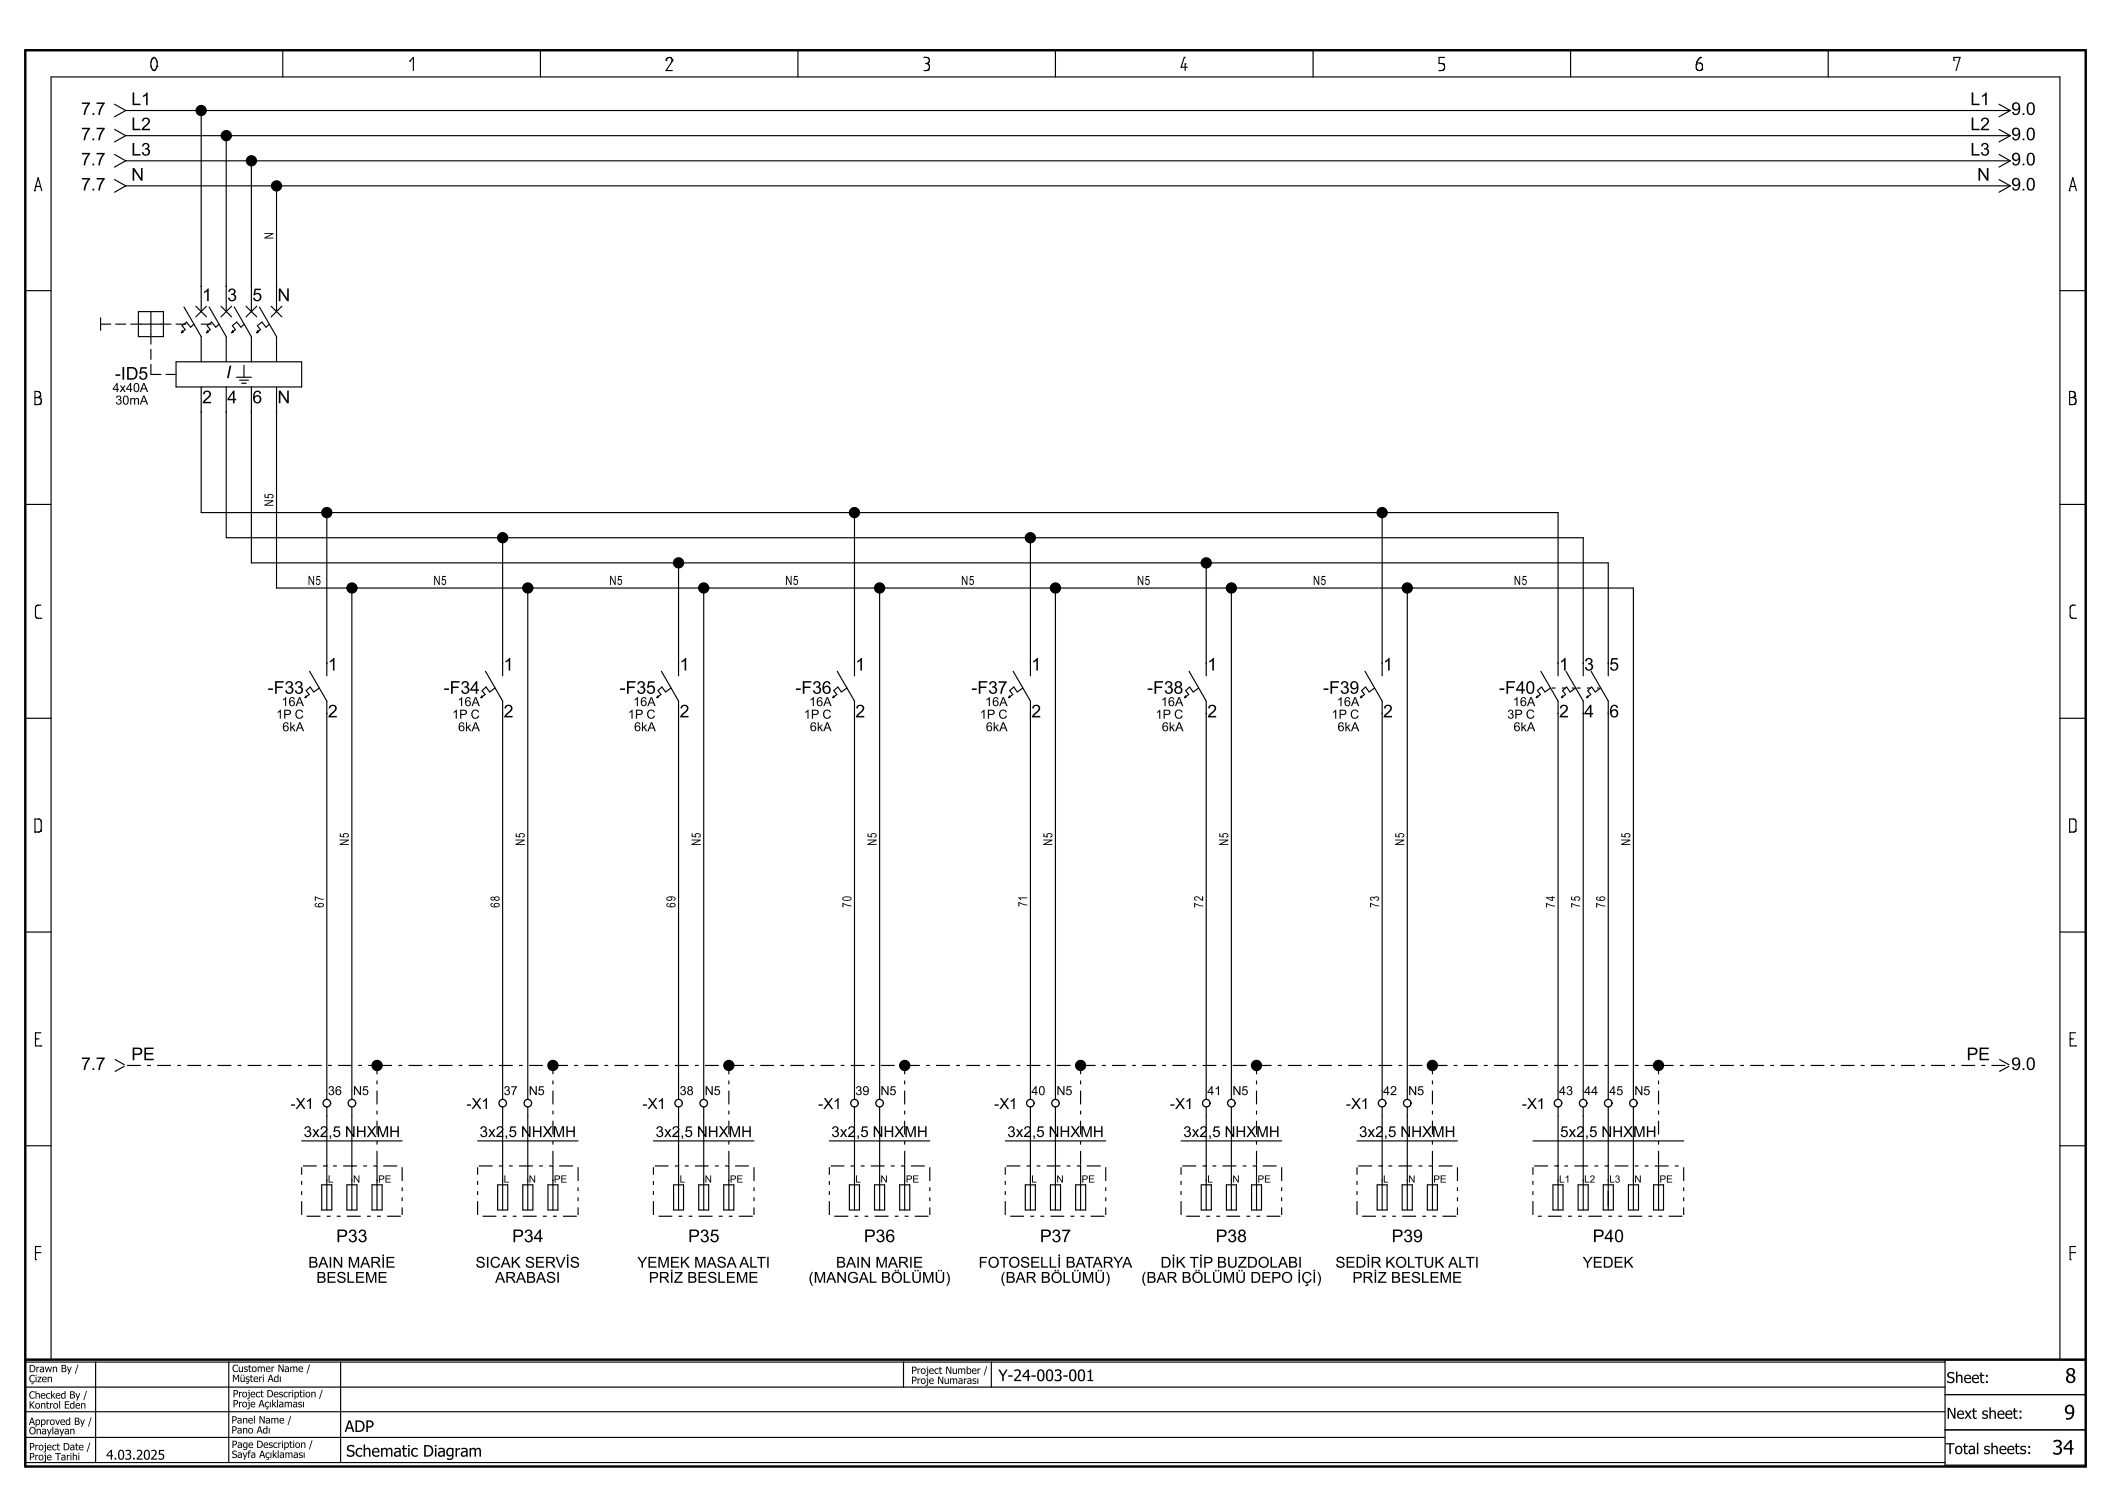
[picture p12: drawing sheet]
<svg xmlns="http://www.w3.org/2000/svg" width="420mm" height="297mm" viewBox="0 0 420 297" stroke-linecap="round" stroke-linejoin="round" font-family="sans-serif">
<g fill="none" stroke="#000" stroke-width=".23">
<path d="M30.3 11.7h.1M30.3 11.7l-.3 .7v.8l.3 .5 .4 .3M30.3 11.7a.49 .49 0 0 1 .6-.2 .49 .49 0 0 1 .3 .5v1.2M30.7 14h.1M31.2 13.2h.1M31.2 13.2l-.2 .6-.3 .2M56.3 10v5.3M81.5 12.2h.1M81.5 12.2l.7-.8v2.6M107.5 10v5.3M132.5 12h.1M132.5 12a.63 .63 0 0 1 .6-.6 .63 .63 0 0 1 .7 .6"/>
<path d="M133.8 12h.1M133.8 12l-1.3 2h1.3M158.7 10v5.3M183.8 11.4h.1M183.8 11.4h.6a.61 .61 0 0 1 .5 .6 .61 .61 0 0 1-.4 .6M184.2 12.6h.3M184.5 12.6h.1M184.5 12.6a.75 .75 0 0 1 .1 1.3M184.5 12.6h-.1M184.6 13.9h.1M184.6 13.9l-.8 .1M210 10v5.3"/>
<path d="M235.6 11.4h.1M235.6 11.4l-.6 2h1.2M235.8 12.7h.1M235.8 12.7v1.3M261.2 10v5.3M286.3 14h.1M287.1 12.7h.1M287.1 12.7a.74 .74 0 0 1 .3 .8 .74 .74 0 0 1-.6 .5h-.5M287.4 11.4h-1.1v1.2l.8 .1M312.5 10v5.3M337.5 12.8h.1M338.4 11.4h.1"/>
<path d="M338.4 11.4l-.4 .3-.4 .7-.1 1.1a.63 .63 0 0 0 .6 .5 .63 .63 0 0 0 .6-.4v-.6l-.2-.3-1-.2M338.6 13.8h.1M363.7 10v5.3M388.7 12h.1M388.7 12v-.6h1.3l-.8 2.6M6.9 37.9h.1M6.9 37.9l.7-2.6 .7 2.6M7.1 37.1h.1M7.1 37.1h1M22.8 20.7l2.2 1.3M22.8 25.7l2.2 1.3M22.8 30.7l2.2 1.3"/>
<path d="M22.8 35.7l2.2 1.3M25 22l-2.2 1.2M25 22h374.9M25 27l-2.2 1.2M25 27h374.9M25 32l-2.2 1.2M25 32h374.9M25 37l-2.2 1.2M25 37h374.9M40 22v40M45 27v35M50 32v30"/>
<path d="M55 37v25M397.7 20.7l2.2 1.3M397.7 25.7l2.2 1.3M397.7 30.7l2.2 1.3M397.7 35.7l2.2 1.3M399.9 22l-2.2 1.2M399.9 27l-2.2 1.2M399.9 32l-2.2 1.2M399.9 37l-2.2 1.2M411.7 37.9h.1M411.7 37.9l.7-2.6 .7 2.6M411.9 37.1h.1"/>
<path d="M411.9 37.1h1M5 57.8h5.2M409.8 57.8h5.2M7 79.1h.8l.3 .2 .1 .7-.2 .4M7.5 79.1h.1M7.5 79.1a.61 .61 0 0 0 .6-.6 .61 .61 0 0 0-.6-.6h-.5v2.6M8 78.8h.1M20 64.5h2M20 63.2v2.5M23 64.5h2M26 64.5h8M27.5 62h5v5h-5z"/>
<path d="M30 62v6.5M30 69.5v2M30 72.5v2h2M33 74.5h2M35 72h25v5h-25zM35 64.5h2M36.3 65.8l-.2 .4M36.4 66.1l-.3 .1M36.6 61.1l3.4 5.9v5M38.6 64.5l-.7 .6-.8-1-.9 .7 .6 .8-.7 .6M39 60.9l2.1 2.1M40 77v25h270v32.5"/>
<path d="M40 64.5h2M41.1 60.9l-2.1 2.1M41.3 65.8l-.2 .4M41.4 66.1l-.3 .1M41.6 61.1l3.4 5.9v5M43.6 64.5l-.7 .6-.8-1-.9 .7 .6 .8-.7 .6M44 60.9l2.1 2.1M45 77v30h270v27.5M46.1 60.9l-2.1 2.1M46.3 65.8l-.2 .4M46.4 66.1l-.3 .1M46.6 61.1l3.4 5.9v5"/>
<path d="M47.1 75h2.9M47.7 75.6h1.7M48.1 76.2h.9M48.5 72.7v2.3M48.6 64.5l-.7 .6-.8-1-.9 .7 .6 .8-.7 .6M48.9 60.9l2.2 2.1M50 77v35h270v22.5M51.1 60.9l-2.2 2.1M51.3 65.8l-.2 .4M51.4 66.1l-.3 .1M51.6 61.1l3.4 5.9v5M53.6 64.5l-.7 .6-.8-1-.9 .7 .6 .8-.7 .6"/>
<path d="M53.9 60.9l2.2 2.1M55 77v40h270v101.7M56.1 60.9l-2.2 2.1M411.8 79.1h.8a.75 .75 0 0 1 .2 1.3M412.3 79.1h.1M412.8 78.8h.1M412.8 78.8a.61 .61 0 0 0-.5-.9h-.5v2.6M412.8 78.8l-.5 .3M7 80.5h.1M8 80.4h.1M8 80.4l-1 .1M411.8 80.5h.1"/>
<path d="M412.8 80.4h.1M412.8 80.4l-1 .1M5 100.3h5.2M65 102v32.5M70 117v101.7M100 107v27.5M105 117v101.7M135 112v22.5M140 117v101.7M170 102v32.5M175 117v101.7M205 107v27.5"/>
<path d="M210 117v101.7M240 112v22.5M245 117v101.7M275 102v32.5M280 117v101.7M409.8 100.3h5.2M7.4 120.4h.1M7.4 120.4l-.3 .5v1.7l.3 .4h.7M8.1 123h.1M8.1 120.4h-.7M60.9 138.5l-.2 .3M61 138.7l-.3 .1"/>
<path d="M61.6 133.5l3.4 6v79.2M63.5 136.9l-1.1 .8-.7-1-.8 .7 .6 .8-.8 .6M95.9 138.5l-.2 .3M96 138.7l-.3 .1M96.6 133.5l3.4 6v79.2M98.5 136.9l-1.1 .8-.7-1-.8 .7 .6 .8-.8 .6M130.9 138.5l-.2 .3M131 138.7l-.3 .1M131.6 133.5l3.4 6v79.2M133.5 136.9l-1.1 .8-.7-1-.8 .7 .6 .8-.8 .6M165.9 138.5l-.2 .3M166 138.7l-.3 .1"/>
<path d="M166.6 133.5l3.4 6v79.2M168.5 136.9l-1.1 .8-.7-1-.8 .7 .6 .8-.8 .6M200.9 138.5l-.2 .3M201 138.7l-.3 .1M201.6 133.5l3.4 6v79.2M203.5 136.9l-1.1 .8-.7-1-.8 .7 .6 .8-.8 .6M235.9 138.5l-.2 .3M236 138.7l-.3 .1M236.6 133.5l3.4 6v79.2M238.5 136.9l-1.1 .8-.7-1-.8 .7 .6 .8-.8 .6M270.9 138.5l-.2 .3M271 138.7l-.3 .1"/>
<path d="M271.6 133.5l3.4 6v79.2M273.5 136.9l-1.1 .8-.7-1-.8 .7 .6 .8-.8 .6M305.9 138.5l-.2 .3M306 138.7l-.3 .1M306.6 133.5l3.4 6v79.2M308.5 136.9l-1.1 .8-.7-1-.8 .7 .6 .8-.8 .6M308.7 136.9h.8M310.7 136.9h.8M310.9 138.5l-.2 .3M311 138.7l-.3 .1M311.6 133.5l3.4 6v79.2M312.7 136.9h.5"/>
<path d="M313.5 136.9l-1.1 .8-.7-1-.8 .7 .6 .8-.8 .6M313.7 136.9h.8M315.7 136.9h.8M315.9 138.5l-.2 .3M316 138.7l-.3 .1M316.6 133.5l3.4 6v79.2M317.7 136.9h.5M318.5 136.9l-1.1 .8-.7-1-.8 .7 .6 .8-.8 .6M412.2 120.4h.1M412.2 120.4l-.3 .4v1.6a.51 .51 0 0 0 .5 .6h.5M412.9 123h.1M412.9 120.4h-.7"/>
<path d="M5 142.9h5.2M409.8 142.9h5.2M7 165.5h.1M8.1 165.3h.1M8.1 165.3l.1-.2-.1-1.9-.3-.3h-.8v2.6M8.1 165.3l-.3 .2h-.8M411.8 165.5h.1M412.9 165.3h.1M412.9 165.3l.1-.3-.1-1.8-.3-.3h-.8v2.6M412.9 165.3l-.3 .2h-.8M5 185.4h5.2M409.8 185.4h5.2"/>
<path d="M7.1 206.7h.1M7.1 206.7h.7M8.1 208.1h.1M8.1 205.4h-1v2.7h1M22.8 210.7l2 1.1M24.8 212.1l-2 1.1M25.3 212h2.7M29.3 212h.7M31.3 212h2.7M35.3 212h.7M37.3 212h2.7M41.3 212h.7"/>
<path d="M43.3 212h2.7M47.3 212h.7M49.3 212h2.7M53.3 212h.7M55.3 212h2.7M59.3 212h.7M61.3 212h2.7M65.3 212h.7M67.3 212h2.7M71.3 212h.7M73.3 212h1.5M75 217v2.7"/>
<path d="M75 214.9v.8M75 212.2v1.5M75.3 212h2.7M79.3 212h.7M81.3 212h2.7M85.3 212h.7M87.2 212h2.8M91.3 212h.7M93.3 212h2.7M97.3 212h.7M99.3 212h2.7M103.3 212h.7"/>
<path d="M105.3 212h2.7M109.2 212h.6M110 217v2.7M110 214.9v.8M110 212.2v1.5M110.3 212h2.7M114.2 212h.8M116.3 212h2.7M120.2 212h.8M122.3 212h2.7M126.3 212h.7M128.2 212h2.8"/>
<path d="M132.3 212h.7M134.3 212h2.7M138.3 212h.7M140.3 212h2.7M144.2 212h.6M145 217v2.7M145 214.9v.8M145 212.2v1.5M145.3 212h2.7M149.3 212h.7M151.3 212h2.7M155.2 212h.8"/>
<path d="M157.3 212h2.7M161.2 212h.8M163.2 212h2.8M167.3 212h.7M169.2 212h2.8M173.3 212h.7M175.2 212h2.8M179.2 212h.6M180 217v2.7M180 214.9v.8M180 212.2v1.5M180.2 212h2.8"/>
<path d="M184.3 212h.7M186.2 212h2.8M190.2 212h.8M192.3 212h2.7M196.2 212h.8M198.2 212h2.8M202.2 212h.8M204.2 212h2.8M208.2 212h.8M210.2 212h2.8M214.2 212h.5M215 217v2.7"/>
<path d="M215 214.9v.8M215 212.2v1.5M215.2 212h2.8M219.2 212h.8M221.2 212h2.8M225.2 212h.8M227.2 212h2.8M231.2 212h.8M233.2 212h2.8M237.2 212h.8M239.2 212h2.8M243.2 212h.8"/>
<path d="M245.2 212h2.8M249.2 212h.5M250 217v2.7M250 214.9v.8M250 212.2v1.5M250.2 212h2.8M254.2 212h.8M256.2 212h2.8M260.2 212h.8M262.2 212h2.8M266.2 212h.8M268.2 212h2.8"/>
<path d="M272.2 212h.8M274.2 212h2.8M278.2 212h.8M280.2 212h2.8M284.2 212h.5M285 217v2.7M285 214.9v.8M285 212.2v1.5M285.2 212h2.8M289.2 212h.8M291.2 212h2.8M295.2 212h.8"/>
<path d="M297.2 212h2.8M301.2 212h.8M303.2 212h2.8M307.2 212h.8M309.2 212h2.8M313.2 212h.8M315.2 212h2.8M319.2 212h.8M321.2 212h2.8M325.2 212h.8M327.2 212h2.5M330 217v2.7"/>
<path d="M330 214.9v.8M330 212.2v1.5M330.2 212h2.8M334.2 212h.8M336.2 212h2.8M340.2 212h.8M342.2 212h2.8M346.2 212h.8M348.2 212h2.8M352.2 212h.8M354.2 212h2.8M358.2 212h.8"/>
<path d="M360.2 212h2.8M364.2 212h.8M366.2 212h2.8M370.2 212h.8M372.2 212h2.8M376.2 212h.8M378.2 212h2.8M382.2 212h.8M384.2 212h2.8M388.2 212h.8M390.2 212h2.8M394.2 212h.8"/>
<path d="M396.2 212h2.8M397.8 210.7l1.9 1.1M399.7 212.1l-1.9 1.1M411.9 206.7h.1M411.9 206.7h.7M412.9 208.1h.1M412.9 205.4h-1v2.7h1M5 227.9h5.2M60 239v2.7M60 236.9v.8M60 234.9v.8M60 232.2v1.5"/>
<path d="M60 227h20M60.3 231.9h2.7M64 235.7h2v5h-2zM64.3 231.9h.7M65 220.2v20.5M66.3 231.9h.7M68.3 231.9h2.7M69 235.7h2v5h-2zM70 220.2v20.5M72.3 231.9h.7M74 235.7h2v5h-2zM74.3 231.9h.7"/>
<path d="M75 228.9v2.8M75 227v.7M75 222.9v2.8M75 220.9v.8M75 231.8v8.9M76.3 231.9h2.7M80 232.2v2.7M80 236.2v.7M80 238.2v.8M95 239v2.7M95 236.9v.8M95 234.9v.8"/>
<path d="M95 232.2v1.5M95 227h20M95.2 231.9h2.8M99 235.7h2v5h-2zM99.3 231.9h.7M100 220.2v20.5M101.3 231.9h.7M103.3 231.9h2.7M104 235.7h2v5h-2zM105 220.2v20.5M107.3 231.9h.7M109 235.7h2v5h-2z"/>
<path d="M109.2 231.9h.8M110 228.9v2.8M110 227v.7M110 222.9v2.8M110 220.9v.8M110 231.8v8.9M111.3 231.9h2.7M115 232.2v2.7M115 236.2v.7M115 238.2v.8M130 239v2.7M130 236.9v.8"/>
<path d="M130 234.9v.8M130 232.2v1.5M130 227h20M130.3 231.9h2.7M134 235.7h2v5h-2zM134.3 231.9h.7M135 220.2v20.5M136.2 231.9h.8M138.3 231.9h2.7M139 235.7h2v5h-2zM140 220.2v20.5M142.2 231.9h.8"/>
<path d="M144 235.7h2v5h-2zM144.2 231.9h.8M145 228.9v2.8M145 227v.7M145 222.9v2.8M145 220.9v.8M145 231.8v8.9M146.3 231.9h2.7M150 232.2v2.7M150 236.2v.7M150 238.2v.8M165 239v2.7"/>
<path d="M165 236.9v.8M165 234.9v.8M165 232.2v1.5M165 227h20M165.3 231.9h2.7M169 235.7h2v5h-2zM169.2 231.9h.8M170 220.2v20.5M171.2 231.9h.8M173.3 231.9h2.7M174 235.7h2v5h-2zM175 220.2v20.5"/>
<path d="M177.2 231.9h.8M179 235.7h2v5h-2zM179.2 231.9h.8M180 228.9v2.8M180 227v.7M180 222.9v2.8M180 220.9v.8M180 231.8v8.9M181.3 231.9h2.7M185 232.2v2.7M185 236.2v.7M185 238.2v.8"/>
<path d="M200 239v2.7M200 236.9v.8M200 234.9v.8M200 232.2v1.5M200 227h20M200.3 231.9h2.7M204 235.7h2v5h-2zM204.2 231.9h.8M205 220.2v20.5M206.2 231.9h.8M208.2 231.9h2.8M209 235.7h2v5h-2z"/>
<path d="M210 220.2v20.5M212.2 231.9h.8M214 235.7h2v5h-2zM214.2 231.9h.8M215 228.9v2.8M215 227v.7M215 222.9v2.8M215 220.9v.8M215 231.8v8.9M216.2 231.9h2.8M220 232.2v2.7M220 236.2v.7"/>
<path d="M220 238.2v.8M235 239v2.7M235 236.9v.8M235 234.9v.8M235 232.2v1.5M235 227h20M235.2 231.9h2.8M239 235.7h2v5h-2zM239.2 231.9h.8M240 220.2v20.5M241.2 231.9h.8M243.2 231.9h2.8"/>
<path d="M244 235.7h2v5h-2zM245 220.2v20.5M247.2 231.9h.8M249 235.7h2v5h-2zM249.2 231.9h.8M250 228.9v2.8M250 227v.7M250 222.9v2.8M250 220.9v.8M250 231.8v8.9M251.2 231.9h2.8M255 232.2v2.7"/>
<path d="M255 236.2v.7M255 238.2v.8M270 239v2.7M270 236.9v.8M270 234.9v.8M270 232.2v1.5M270 227h20M270.2 231.9h2.8M274 235.7h2v5h-2zM274.2 231.9h.8M275 220.2v20.5M276.2 231.9h.8"/>
<path d="M278.2 231.9h2.8M279 235.7h2v5h-2zM280 220.2v20.5M282.2 231.9h.8M284 235.7h2v5h-2zM284.2 231.9h.8M285 228.9v2.8M285 227v.7M285 222.9v2.8M285 220.9v.8M285 231.8v8.9M286.2 231.9h2.8"/>
<path d="M290 232.2v2.7M290 236.2v.7M290 238.2v.8M305 239v2.7M305 236.9v.8M305 234.9v.8M305 232.2v1.5M305 227h30M305.2 231.9h2.8M309 235.7h2v5h-2zM309.2 231.9h.8M310 220.2v20.5"/>
<path d="M311.2 231.9h.8M313.2 231.9h2.8M314 235.7h2v5h-2zM315 220.2v20.5M317.2 231.9h.8M319 235.7h2v5h-2zM319.2 231.9h.8M320 220.2v20.5M321.2 231.9h2.8M324 235.7h2v5h-2zM325 220.2v20.5M325.2 231.9h.8"/>
<path d="M327.2 231.9h.8M329 235.7h2v5h-2zM329.2 231.9h2.8M330 228.9v2.8M330 227v.7M330 222.9v2.8M330 220.9v.8M330 231.8v8.9M333.2 231.9h.8M335 232.2v2.7M335 236.2v.7M335 238.2v.8"/>
<path d="M409.8 227.9h5.2M7.1 250.6h.1M7.1 249.2h.1M7.1 249.2h1M8.1 248h-1v2.6M61 241.9h2.8M65 241.9h.8M67 241.9h.8M69 241.9h2.8M73 241.9h.8M75 241.9h.8M77 241.9h2.8"/>
<path d="M80 240.2v1.5M96 241.9h2.8M100 241.9h.8M102 241.9h.8M104 241.9h2.8M108 241.9h.8M110 241.9h.8M112 241.9h2.8M115 240.2v1.5M131 241.9h2.8M135 241.9h.8M137 241.9h.7"/>
<path d="M139 241.9h2.8M143 241.9h.8M145 241.9h.7M147 241.9h2.8M150 240.2v1.5M166 241.9h2.8M170 241.9h.7M172 241.9h.7M174 241.9h2.8M178 241.9h.7M180 241.9h.7M182 241.9h2.7"/>
<path d="M185 240.2v1.5M201 241.9h2.7M205 241.9h.7M207 241.9h.7M209 241.9h2.7M213 241.9h.7M215 241.9h.7M217 241.9h2.7M220 240.2v1.5M236 241.9h2.7M240 241.9h.7M242 241.9h.7"/>
<path d="M244 241.9h2.7M248 241.9h.7M250 241.9h.7M252 241.9h2.7M255 240.2v1.5M271 241.9h2.7M275 241.9h.7M277 241.9h.7M279 241.9h2.7M283 241.9h.7M285 241.9h.7M287 241.9h2.7"/>
<path d="M290 240.2v1.5M306 241.9h.7M308 241.9h2.7M312 241.9h.7M314 241.9h.7M316 241.9h2.7M320 241.9h.7M322 241.9h.7M324 241.9h2.7M328 241.9h.7M330 241.9h.7M332 241.9h2.7"/>
<path d="M335 240.2v1.5M411.9 250.6h.1M411.9 249.2h.1M411.9 249.2h1M412.9 248h-1v2.6M5 270.5h5.2v-255.2h399.6v255.2h5.2M5 271h382M5 275.9h382M19 271v19.9M45.5 271v19.9M67.8 271v19.9M179.8 271v4.9"/>
<path d="M197.2 271v4.9M387 270.4v21.1h28M387 277.4h28M5 280.8h382M5 285.9h382M5 290.9h382M387 284.4h28"/>
</g>
<path d="M5 10h410v281.7h-410zM5 270.5h410" fill="none" stroke="#000" stroke-width=".48"/>
<g fill="none" stroke="#000" stroke-width=".25">
<circle cx="40" cy="22" r="1"/>
<circle cx="45" cy="27" r="1"/>
<circle cx="50" cy="32" r="1"/>
<circle cx="55" cy="37" r="1"/>
<circle cx="65" cy="102" r="1"/>
<circle cx="70" cy="117" r="1"/>
<circle cx="100" cy="107" r="1"/>
<circle cx="105" cy="117" r="1"/>
<circle cx="135" cy="112" r="1"/>
<circle cx="140" cy="117" r="1"/>
<circle cx="170" cy="102" r="1"/>
<circle cx="175" cy="117" r="1"/>
<circle cx="205" cy="107" r="1"/>
<circle cx="210" cy="117" r="1"/>
<circle cx="240" cy="112" r="1"/>
<circle cx="245" cy="117" r="1"/>
<circle cx="275" cy="102" r="1"/>
<circle cx="280" cy="117" r="1"/>
<circle cx="65" cy="219.5" r=".75"/>
<circle cx="70" cy="219.5" r=".75"/>
<circle cx="75" cy="212" r="1"/>
<circle cx="100" cy="219.5" r=".75"/>
<circle cx="105" cy="219.4" r=".75"/>
<circle cx="110" cy="212" r="1"/>
<circle cx="135" cy="219.4" r=".75"/>
<circle cx="140" cy="219.5" r=".75"/>
<circle cx="145" cy="212" r="1"/>
<circle cx="170" cy="219.5" r=".75"/>
<circle cx="175" cy="219.5" r=".75"/>
<circle cx="180" cy="212" r="1"/>
<circle cx="205" cy="219.5" r=".75"/>
<circle cx="210" cy="219.5" r=".75"/>
<circle cx="215" cy="211.9" r="1"/>
<circle cx="240" cy="219.5" r=".75"/>
<circle cx="245" cy="219.5" r=".75"/>
<circle cx="250" cy="212" r="1"/>
<circle cx="275" cy="219.5" r=".75"/>
<circle cx="280" cy="219.4" r=".75"/>
<circle cx="285" cy="212" r="1"/>
<circle cx="310" cy="219.4" r=".75"/>
<circle cx="315" cy="219.5" r=".75"/>
<circle cx="320" cy="219.5" r=".75"/>
<circle cx="325" cy="219.4" r=".75"/>
<circle cx="330" cy="212" r="1"/>
</g>
<g fill="#000">
<circle cx="40" cy="22" r="1"/>
<circle cx="45" cy="27" r="1"/>
<circle cx="50" cy="32" r="1"/>
<circle cx="55" cy="37" r="1"/>
<circle cx="65" cy="102" r="1"/>
<circle cx="70" cy="117" r="1"/>
<circle cx="100" cy="107" r="1"/>
<circle cx="105" cy="117" r="1"/>
<circle cx="135" cy="112" r="1"/>
<circle cx="140" cy="117" r="1"/>
<circle cx="170" cy="102" r="1"/>
<circle cx="175" cy="117" r="1"/>
<circle cx="205" cy="107" r="1"/>
<circle cx="210" cy="117" r="1"/>
<circle cx="240" cy="112" r="1"/>
<circle cx="245" cy="117" r="1"/>
<circle cx="275" cy="102" r="1"/>
<circle cx="280" cy="117" r="1"/>
<circle cx="75" cy="212" r="1"/>
<circle cx="110" cy="212" r="1"/>
<circle cx="145" cy="212" r="1"/>
<circle cx="180" cy="212" r="1"/>
<circle cx="215" cy="211.9" r="1"/>
<circle cx="250" cy="212" r="1"/>
<circle cx="285" cy="212" r="1"/>
<circle cx="330" cy="212" r="1"/>
</g>
<g font-size="4">
<text x="410.9" y="275.1">8</text>
<text x="410.7" y="282.4">9</text>
<text x="408.3" y="289.4">34</text>
</g>
<g font-size="3.5">
<text x="16.1" y="22.9">7.7</text>
<text x="26.1" y="20.9">L1</text>
<text x="392" y="20.9">L1</text>
<text x="400.1" y="22.9">9.0</text>
<text x="16.1" y="27.9">7.7</text>
<text x="26.1" y="25.9">L2</text>
<text x="392" y="25.9">L2</text>
<text x="400.1" y="27.9">9.0</text>
<text x="16.1" y="32.9">7.7</text>
<text x="26.1" y="31">L3</text>
<text x="26.1" y="35.9">N</text>
<text x="392" y="31">L3</text>
<text x="393.4" y="35.9">N</text>
<text x="400.1" y="32.9">9.0</text>
<text x="16.1" y="37.9">7.7</text>
<text x="400.1" y="37.9">9.0</text>
<text x="40.2" y="59.9">1</text>
<text x="45.2" y="59.9">3</text>
<text x="50.2" y="59.9">5</text>
<text x="55.2" y="59.9">N</text>
<text x="22.9" y="75.5">-ID5</text>
<text x="45" y="75.2">I</text>
<text x="40.2" y="80.2">2</text>
<text x="45.2" y="80.2">4</text>
<text x="50.2" y="80.2">6</text>
<text x="55.2" y="80.2">N</text>
<text x="65.2" y="133.4">1</text>
<text x="100.2" y="133.4">1</text>
<text x="135.2" y="133.4">1</text>
<text x="170.2" y="133.4">1</text>
<text x="205.2" y="133.4">1</text>
<text x="240.2" y="133.4">1</text>
<text x="275.2" y="133.4">1</text>
<text x="310.2" y="133.4">1</text>
<text x="315.2" y="133.4">3</text>
<text x="320.2" y="133.4">5</text>
<text x="53.3" y="138">-F33</text>
<text x="65.2" y="142.7">2</text>
<text x="88.3" y="138">-F34</text>
<text x="100.2" y="142.7">2</text>
<text x="123.3" y="138">-F35</text>
<text x="135.2" y="142.7">2</text>
<text x="158.2" y="138">-F36</text>
<text x="170.2" y="142.7">2</text>
<text x="193.3" y="138">-F37</text>
<text x="205.2" y="142.7">2</text>
<text x="228.2" y="138">-F38</text>
<text x="240.2" y="142.7">2</text>
<text x="263.2" y="138">-F39</text>
<text x="275.2" y="142.7">2</text>
<text x="298.2" y="138">-F40</text>
<text x="310.2" y="142.7">2</text>
<text x="315.2" y="142.7">4</text>
<text x="320.2" y="142.7">6</text>
<text x="16.1" y="212.9">7.7</text>
<text x="26.1" y="210.9">PE</text>
<text x="391.2" y="210.9">PE</text>
<text x="400.1" y="212.9">9.0</text>
<text x="66.9" y="247.1">P33</text>
<text x="101.9" y="247.1">P34</text>
<text x="136.9" y="247.1">P35</text>
<text x="171.9" y="247.1">P36</text>
<text x="206.9" y="247.1">P37</text>
<text x="241.9" y="247.1">P38</text>
<text x="276.9" y="247.1">P39</text>
<text x="316.9" y="247.1">P40</text>
</g>
<g font-size="3.2">
<text x="198.6" y="274.7">Y-24-003-001</text>
<text x="68.6" y="284.9">ADP</text>
<text x="68.9" y="289.8">Schematic Diagram</text>
</g>
<g font-size="3">
<text x="57.8" y="220.6">-X1</text>
<text x="92.8" y="220.6">-X1</text>
<text x="127.8" y="220.6">-X1</text>
<text x="162.8" y="220.6">-X1</text>
<text x="197.8" y="220.6">-X1</text>
<text x="232.7" y="220.6">-X1</text>
<text x="267.8" y="220.6">-X1</text>
<text x="302.8" y="220.6">-X1</text>
<text x="60.4" y="226.2">3x2</text>
<text x="65.3" y="226.2">,5 N</text>
<text x="70.8" y="226.2">HXMH</text>
<text x="95.4" y="226.2">3x2</text>
<text x="100.3" y="226.2">,5 N</text>
<text x="105.8" y="226.2">HXMH</text>
<text x="130.4" y="226.2">3x2</text>
<text x="135.3" y="226.2">,5 N</text>
<text x="140.8" y="226.2">HXMH</text>
<text x="165.4" y="226.2">3x2</text>
<text x="170.3" y="226.2">,5 N</text>
<text x="175.8" y="226.2">HXMH</text>
<text x="200.4" y="226.2">3x2</text>
<text x="205.3" y="226.2">,5 N</text>
<text x="210.8" y="226.2">HXMH</text>
<text x="235.4" y="226.2">3x2</text>
<text x="240.3" y="226.2">,5 N</text>
<text x="245.8" y="226.2">HXMH</text>
<text x="270.4" y="226.2">3x2</text>
<text x="275.3" y="226.2">,5 N</text>
<text x="280.8" y="226.2">HXMH</text>
<text x="310.4" y="226.2">5x2</text>
<text x="315.3" y="226.2">,5 N</text>
<text x="320.8" y="226.2">HXMH</text>
<text x="61.3" y="252.2">BAIN MARİE</text>
<text x="62.9" y="255.2">BESLEME</text>
<text x="94.6" y="252.2">SICAK SERVİS</text>
<text x="98.5" y="255.2">ARABASI</text>
<text x="126.8" y="252.2">YEMEK MASAALTI</text>
<text x="129.1" y="255.2">PRİZ BESLEME</text>
<text x="160.9" y="255.2">(MANGAL BÖLÜMÜ)</text>
<text x="166.3" y="252.2">BAIN MARIE</text>
<text x="194.7" y="252.2">FOTOSELLİ BATARYA</text>
<text x="199.1" y="255.2">(BAR BÖLÜMÜ)</text>
<text x="227.1" y="255.2">(BAR BÖLÜMÜ DEPO İÇİ)</text>
<text x="230.9" y="252.2">DİK TİP BUZDOLABI</text>
<text x="265.7" y="252.2">SEDİR KOLTUK ALTI</text>
<text x="269.1" y="255.2">PRİZ BESLEME</text>
<text x="314.9" y="252.2">YEDEK</text>
<text x="387.3" y="275.1">Sheet:</text>
<text x="387.3" y="282.2">Next sheet:</text>
<text x="387.1" y="289.3">Total sheets:</text>
</g>
<text font-size="2.7" x="21.1" y="290.4">4.03.2025</text>
<g font-size="2.5">
<text x="54.4" y="47.6" transform="rotate(-90 54.4 47.6)">N</text>
<text x="22.4" y="78">4x40A</text>
<text x="22.9" y="80.5">30m</text>
<text x="54.4" y="100.8" transform="rotate(-90 54.4 100.8)">N5</text>
<text x="61.2" y="116.4">N5</text>
<text x="86.2" y="116.4">N5</text>
<text x="121.2" y="116.4">N5</text>
<text x="156.2" y="116.4">N5</text>
<text x="191.2" y="116.4">N5</text>
<text x="226.2" y="116.4">N5</text>
<text x="261.2" y="116.4">N5</text>
<text x="301.2" y="116.4">N5</text>
<text x="54.9" y="143">1P C</text>
<text x="56" y="140.5">16A</text>
<text x="90" y="143">1P C</text>
<text x="91" y="140.5">16A</text>
<text x="124.9" y="143">1P C</text>
<text x="126" y="140.5">16A</text>
<text x="159.9" y="143">1P C</text>
<text x="161" y="140.5">16A</text>
<text x="194.9" y="143">1P C</text>
<text x="196" y="140.5">16A</text>
<text x="229.9" y="143">1P C</text>
<text x="231" y="140.5">16A</text>
<text x="264.9" y="143">1P C</text>
<text x="266" y="140.5">16A</text>
<text x="299.9" y="143">3P C</text>
<text x="301" y="140.5">16A</text>
<text x="56.2" y="145.5">6kA</text>
<text x="91.1" y="145.5">6kA</text>
<text x="126.2" y="145.5">6kA</text>
<text x="161.1" y="145.5">6kA</text>
<text x="196.1" y="145.5">6kA</text>
<text x="231.1" y="145.5">6kA</text>
<text x="266.1" y="145.5">6kA</text>
<text x="301.1" y="145.5">6kA</text>
<text x="69.4" y="168.2" transform="rotate(-90 69.4 168.2)">N5</text>
<text x="104.4" y="168.2" transform="rotate(-90 104.4 168.2)">N5</text>
<text x="139.4" y="168.2" transform="rotate(-90 139.4 168.2)">N5</text>
<text x="174.4" y="168.2" transform="rotate(-90 174.4 168.2)">N5</text>
<text x="209.4" y="168.2" transform="rotate(-90 209.4 168.2)">N5</text>
<text x="244.4" y="168.2" transform="rotate(-90 244.4 168.2)">N5</text>
<text x="279.4" y="168.2" transform="rotate(-90 279.4 168.2)">N5</text>
<text x="324.4" y="168.2" transform="rotate(-90 324.4 168.2)">N5</text>
<text x="64.4" y="180.6" transform="rotate(-90 64.4 180.6)">67</text>
<text x="99.4" y="180.6" transform="rotate(-90 99.4 180.6)">68</text>
<text x="134.4" y="180.6" transform="rotate(-90 134.4 180.6)">69</text>
<text x="169.4" y="180.6" transform="rotate(-90 169.4 180.6)">70</text>
<text x="204.4" y="180.4" transform="rotate(-90 204.4 180.4)">71</text>
<text x="239.4" y="180.6" transform="rotate(-90 239.4 180.6)">72</text>
<text x="274.4" y="180.6" transform="rotate(-90 274.4 180.6)">73</text>
<text x="309.4" y="180.6" transform="rotate(-90 309.4 180.6)">74</text>
<text x="314.4" y="180.6" transform="rotate(-90 314.4 180.6)">75</text>
<text x="319.4" y="180.6" transform="rotate(-90 319.4 180.6)">76</text>
<text x="65.2" y="217.9">36</text>
<text x="70.2" y="217.9">N5</text>
<text x="100.2" y="217.9">37</text>
<text x="105.2" y="217.9">N5</text>
<text x="135.2" y="217.9">38</text>
<text x="140.2" y="217.9">N5</text>
<text x="170.2" y="217.9">39</text>
<text x="175.2" y="217.9">N5</text>
<text x="205.2" y="217.9">40</text>
<text x="210.2" y="217.9">N5</text>
<text x="240.2" y="217.9">41</text>
<text x="245.2" y="217.9">N5</text>
<text x="275.2" y="217.9">42</text>
<text x="280.2" y="217.9">N5</text>
<text x="310.2" y="217.9">43</text>
<text x="315.2" y="217.9">44</text>
<text x="320.2" y="217.9">45</text>
<text x="325.2" y="217.9">N5</text>
</g>
<g font-size="2">
<text x="65.2" y="235.3">L</text>
<text x="70.2" y="235.3">N</text>
<text x="75.2" y="235.3">PE</text>
<text x="100.2" y="235.3">L</text>
<text x="105.2" y="235.3">N</text>
<text x="110.2" y="235.3">PE</text>
<text x="135.2" y="235.3">L</text>
<text x="140.2" y="235.3">N</text>
<text x="145.2" y="235.3">PE</text>
<text x="170.2" y="235.3">L</text>
<text x="175.2" y="235.3">N</text>
<text x="180.2" y="235.3">PE</text>
<text x="205.2" y="235.3">L</text>
<text x="210.2" y="235.3">N</text>
<text x="215.2" y="235.3">PE</text>
<text x="240.2" y="235.3">L</text>
<text x="245.2" y="235.3">N</text>
<text x="250.2" y="235.3">PE</text>
<text x="275.2" y="235.3">L</text>
<text x="280.2" y="235.3">N</text>
<text x="285.2" y="235.3">PE</text>
<text x="310.2" y="235.3">L1</text>
<text x="315.2" y="235.3">L2</text>
<text x="320.2" y="235.3">L3</text>
<text x="325.2" y="235.3">N</text>
<text x="330.2" y="235.3">PE</text>
<text x="5.8" y="273">Drawn By /</text>
<text x="5.8" y="275">Çizen</text>
<text x="46.2" y="272.9">Customer Name /</text>
<text x="46.2" y="274.9">Müşteri Adı</text>
<text x="181.3" y="273.3">Project Number /</text>
<text x="181.3" y="275.3">Proje Numarası</text>
<text x="5.8" y="278.2">Checked By /</text>
<text x="5.8" y="280.2">Kontrol Eden</text>
<text x="46.3" y="278">Project Description /</text>
<text x="46.3" y="280">Proje Açıklaması</text>
<text x="5.8" y="283.5">Approved By /</text>
<text x="5.8" y="285.3">Onaylayan</text>
<text x="46.1" y="283.2">Panel Name /</text>
<text x="46.1" y="285.2">Pano Adı</text>
<text x="5.8" y="288.5">Project Date /</text>
<text x="5.8" y="290.5">Proje Tarihi</text>
<text x="46.1" y="288">Page Description /</text>
<text x="46.1" y="290">Sayfa Açıklaması</text>
</g>
</svg>
